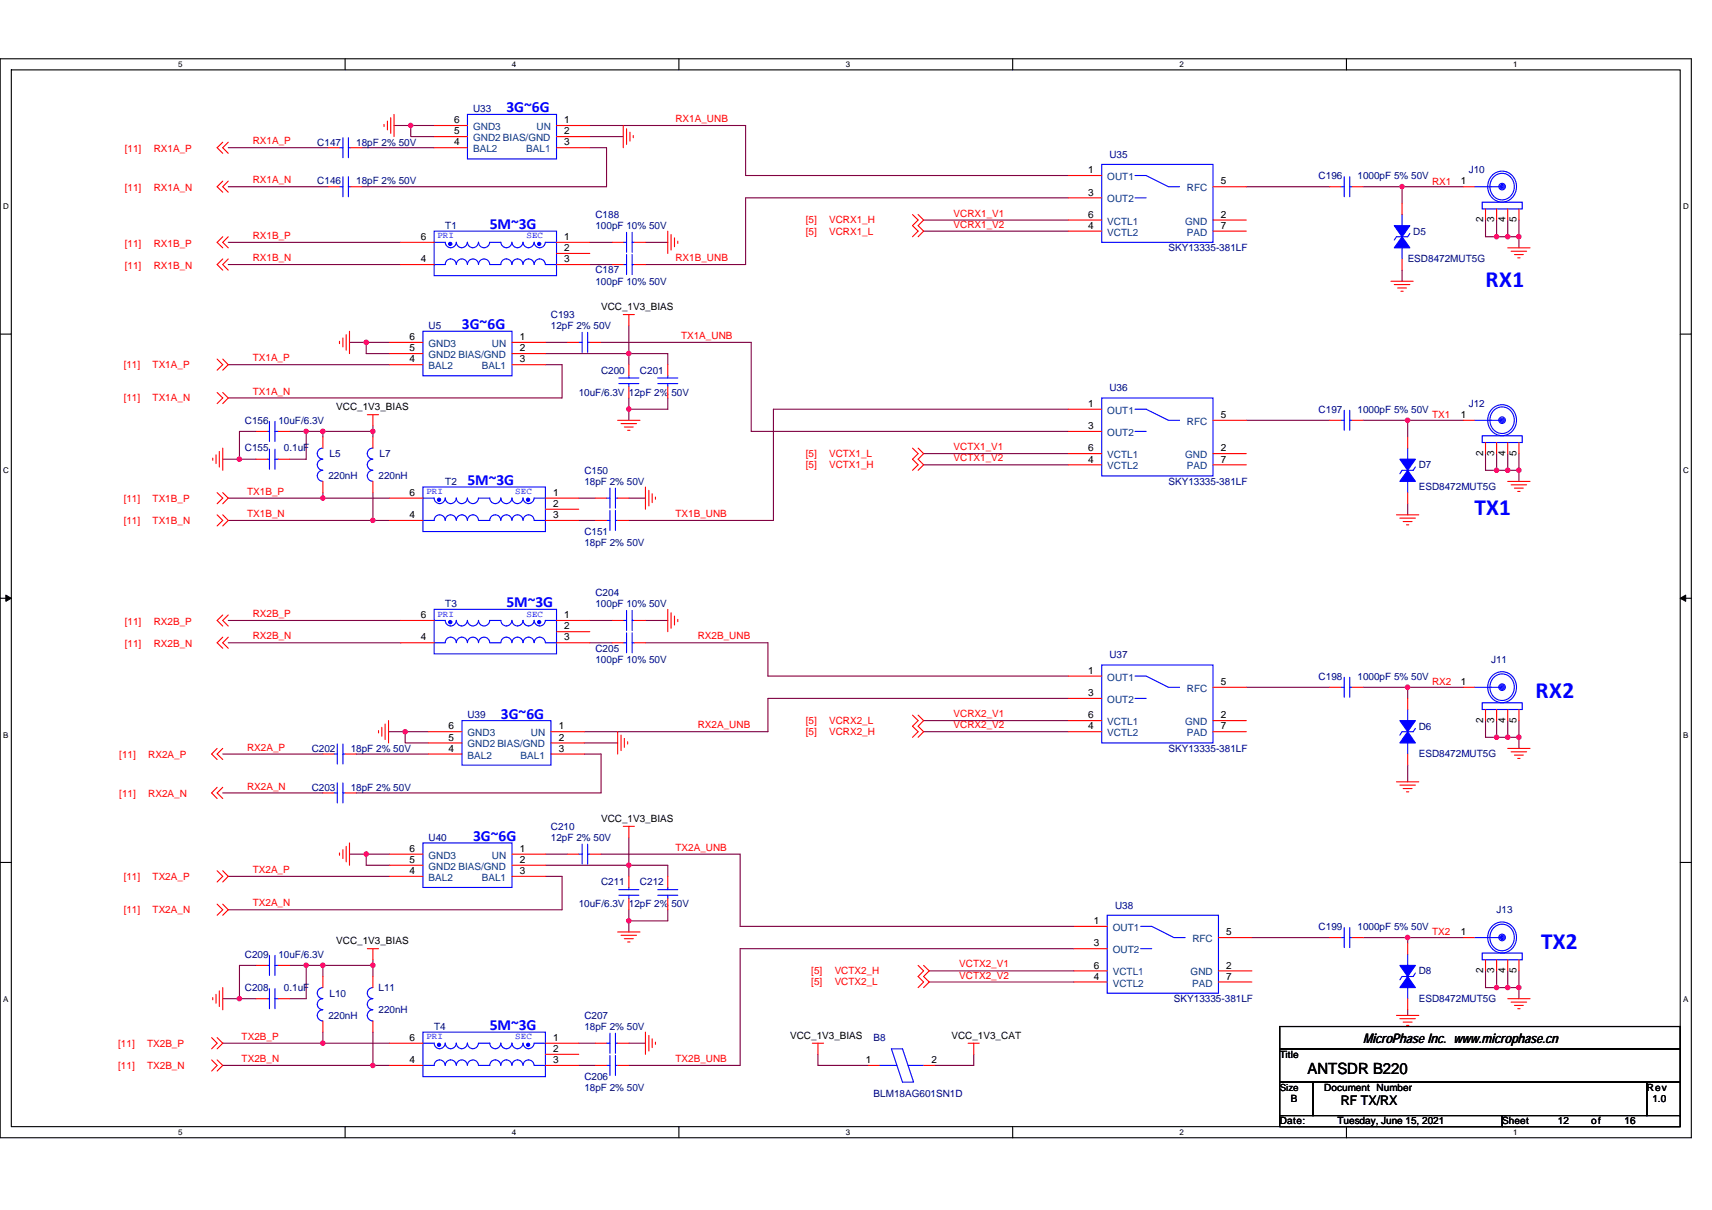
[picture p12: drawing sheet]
<svg xmlns="http://www.w3.org/2000/svg" width="297mm" height="210mm" viewBox="0 0 297 210" stroke-linecap="round" stroke-linejoin="round" font-family="sans-serif">
<path d="M0 10.2h293.5v187.2h-293.5zM2 12.1h289.5v183.4h-289.5z" fill="none" stroke="#000" stroke-width=".19"/>
<g fill="#fff">
<path d="M30.9 10.4h.8v1.6h-.8z"/>
<path d="M30.9 195.7h.8v1.6h-.8z"/>
</g>
<path d="M59.9 10.2v1.9M59.9 195.5v1.9" fill="none" stroke="#000" stroke-width=".19"/>
<g fill="#fff">
<path d="M88.8 10.4h.8v1.6h-.8z"/>
<path d="M88.8 195.7h.8v1.6h-.8z"/>
</g>
<path d="M117.8 10.2v1.9M117.8 195.5v1.9" fill="none" stroke="#000" stroke-width=".19"/>
<g fill="#fff">
<path d="M146.7 10.4h.8v1.6h-.8z"/>
<path d="M146.7 195.7h.8v1.6h-.8z"/>
</g>
<path d="M175.7 10.2v1.9M175.7 195.5v1.9" fill="none" stroke="#000" stroke-width=".19"/>
<g fill="#fff">
<path d="M204.7 10.4h.7v1.6h-.7z"/>
<path d="M204.7 195.7h.7v1.6h-.7z"/>
</g>
<path d="M233.6 10.2v1.9M233.6 195.5v1.9" fill="none" stroke="#000" stroke-width=".19"/>
<g fill="#fff">
<path d="M262.6 10.4h.7v1.6h-.7z"/>
<path d="M262.6 195.7h.7v1.6h-.7z"/>
<path d="M.5 35.1h1v1.5h-1z"/>
<path d="M292 35.1h1v1.5h-1z"/>
<path d="M.5 80.9h1v1.5h-1z"/>
<path d="M292 80.9h1v1.5h-1z"/>
</g>
<path d="M0 58h2M291.5 58h2" fill="none" stroke="#000" stroke-width=".19"/>
<g fill="#fff">
<path d="M.5 126.7h.9v1.6h-.9z"/>
<path d="M292 126.7h.9v1.6h-.9z"/>
</g>
<path d="M0 103.8h2M291.5 103.8h2" fill="none" stroke="#000" stroke-width=".19"/>
<path d="M1 103.3l1 .5-1 .6zM291.5 103.8l1-.5v1.1z" fill="#000" stroke="#000" stroke-width=".17"/>
<g fill="#fff">
<path d="M.5 172.6h.9v1.5h-.9z"/>
<path d="M292 172.6h.9v1.5h-.9z"/>
</g>
<path d="M0 149.7h2M291.5 149.7h2M222 178.1h69.5v3.9h-69.5zM222 182h69.5v5.8h-69.5zM222 187.8h5.8v5.8h-5.8zM222 193.6h38.6v1.9h-38.6zM227.8 187.8h57.9v5.8h-57.9zM260.6 193.6h30.9v1.9h-30.9zM285.7 187.8h5.8v5.8h-5.8z" fill="none" stroke="#000" stroke-width=".19"/>
<g fill="none" stroke="#800040" stroke-width=".19">
<path d="M39.6 32.4h17.4M39.6 25.6h17.4M62.8 25.6h12.5M68.4 21.8h2.9v1.9h4M71.3 21.8h4M102.3 21.8h27.1v8.7h56M102.3 25.6h2.9v6.8h-42.4M102.3 23.7h5.8M160.2 38.2h25.2M185.4 34.3h-56v11.6h-17.4M216.2 32.4h14.5M236.5 32.4h6.8"/>
<path d="M243.3 32.4h10.6M243.3 32.4v2.9M257.7 38.2v2.9h2M259.7 38.2v2.9M261.6 38.2v2.9h1.9M263.5 38.2v2.9M39.6 42.1h29.9M39.6 45.9h29.9M60.6 59.4h2.9M63.5 59.4v2h4.1M63.5 59.4h4.1M94.6 59.4h3.9"/>
<path d="M102.3 45.9h3.9M102.3 42.1h3.9M104.3 59.4h26v15.5h55.1M109.1 56.5v4.9M112 42.1h3.9M160.2 40.1h25.2M243.3 46.9v1.9M259.7 41.1h1.9M263.5 41.1v1.9M38.6 79.7h2.9M39.6 63.3h28M41.5 79.7h2.9"/>
<path d="M44.4 74.9h-2.9v4.8M50.2 74.9h2.9v4.8h-2.9M53.1 74.9h2.9M56 74.9v.9M56 74.9h8.7M64.7 73.9v1M64.7 74.9v.9M94.6 63.3h2.9v5.8h-57.9M94.6 61.4h14.5M109.1 61.4h6.8v1.9M109.1 71v1.9M109.1 69.1v1.9"/>
<path d="M109.1 61.4v1.9M115.9 69.1v1.9h-6.8M160.2 78.7h25.2M185.4 71h-51.2v19.3h-25.1M216.2 72.9h14.5M236.5 72.9h7.7M244.2 72.9v2.9M244.2 72.9h9.7M257.7 78.7v2.9h2M259.7 78.7v2.9h1.9M261.6 78.7v2.9M263.5 78.7v2.9"/>
<path d="M39.6 90.3h25.1M39.6 86.4h16.4M56 86.4h11.6M56 85.5v.9M64.7 90.3h2.9M64.7 85.5v4.8M100.4 86.4h2.9M100.4 90.3h2.9M109.1 86.4h2.9M160.2 80.7h25.2M244.2 87.4v1.9M261.6 81.6h1.9"/>
<path d="M263.5 81.6v1.9M39.6 107.7h29.9M39.6 111.5h29.9M102.3 107.7h3.9M102.3 111.5h3.9M112 111.5h21.2v5.8h52.2M112 107.7h3.9M216.2 119.3h14.5M236.5 119.3h7.7M244.2 119.3h9.7M244.2 119.3v1.9M38.6 130.9h17.4"/>
<path d="M38.6 137.6h17.4M61.8 130.9h12.6M67.4 127h2.9v1.9h4.1M70.3 127h4.1M101.4 130.9h2.9v6.7h-42.5M101.4 128.9h5.8M160.2 127h25.2M160.2 125.1h25.2M185.4 121.2h-52.2v5.8h-31.8M244.2 132.8v2.9M257.7 125.1v2.9h2M259.7 125.1v2.9h1.9"/>
<path d="M261.6 128h1.9M261.6 125.1v2.9M263.5 128v1.9M263.5 125.1v2.9M39.6 152.1h28M60.6 148.2h2.9M63.5 148.2v2h4.1M63.5 148.2h4.1M94.6 148.2h3.9M94.6 152.1h2.9v5.8h-57.9M94.6 150.2h14.5M104.3 148.2h24.1v12.6h57.9"/>
<path d="M109.1 150.2h6.8v1.9M109.1 159.8v1.9M109.1 157.9v1.9M109.1 150.2v1.9M109.1 145.3v4.9M115.9 157.9v1.9h-6.8M38.6 173.3h5.8M44.4 167.5h-2.9v5.8M50.2 167.5h2.9M53.1 167.5v5.8h-2.9M53.1 167.5h2.9M56 167.5h8.7"/>
<path d="M56 167.5v2M56 179.1v1.9M64.7 179.1v5.8M64.7 166.6v.9M64.7 167.5v2M161.2 170.4h25.1M161.2 168.5h25.1M186.3 164.6h-57.9v20.3h-19.3M217.2 162.7h13.5M236.5 162.7h7.7M244.2 162.7v1M244.2 175.2v1"/>
<path d="M244.2 162.7h9.7M257.7 168.5v2.9h2M259.7 168.5v2.9h1.9M261.6 168.5v2.9h1.9M263.5 171.4v1.9M263.5 168.5v2.9M38.6 181h17.4M38.6 184.9h26.1M56 181h11.6M64.7 184.9h2.9M100.4 181h2.9M100.4 184.9h2.9"/>
<path d="M109.1 181h2.9M141.9 183v1.9h8.7M168.9 183v1.9h-6.7"/>
</g>
<g fill="#f0f" stroke="#f0f" stroke-width=".19">
<circle cx="261.6" cy="41.1" r=".38"/>
<circle cx="259.7" cy="41.1" r=".38"/>
<circle cx="263.5" cy="41.1" r=".38"/>
<circle cx="261.6" cy="171.4" r=".38"/>
<circle cx="263.5" cy="171.4" r=".38"/>
<circle cx="261.6" cy="81.6" r=".38"/>
<circle cx="263.5" cy="81.6" r=".38"/>
<circle cx="243.2" cy="32.4" r=".38"/>
<circle cx="261.6" cy="127.9" r=".38"/>
<circle cx="263.5" cy="127.9" r=".38"/>
<circle cx="244.2" cy="119.3" r=".38"/>
<circle cx="259.7" cy="127.9" r=".38"/>
<circle cx="259.7" cy="81.6" r=".38"/>
<circle cx="259.7" cy="171.4" r=".38"/>
<circle cx="244.2" cy="162.7" r=".38"/>
<circle cx="71.2" cy="21.8" r=".38"/>
<circle cx="63.5" cy="59.4" r=".38"/>
<circle cx="109.1" cy="61.3" r=".38"/>
<circle cx="109.1" cy="71" r=".38"/>
<circle cx="64.7" cy="90.3" r=".38"/>
<circle cx="53.1" cy="74.9" r=".38"/>
<circle cx="41.5" cy="79.7" r=".38"/>
<circle cx="56" cy="181" r=".38"/>
<circle cx="56" cy="167.5" r=".38"/>
<circle cx="64.7" cy="184.9" r=".38"/>
<circle cx="53.1" cy="167.5" r=".38"/>
<circle cx="41.5" cy="173.3" r=".38"/>
<circle cx="63.5" cy="148.2" r=".38"/>
<circle cx="109.1" cy="159.8" r=".38"/>
<circle cx="109.1" cy="150.1" r=".38"/>
<circle cx="64.7" cy="167.5" r=".38"/>
<circle cx="56" cy="74.9" r=".38"/>
<circle cx="64.7" cy="74.9" r=".38"/>
<circle cx="56" cy="86.4" r=".38"/>
<circle cx="70.3" cy="127" r=".38"/>
<circle cx="244.2" cy="72.9" r=".38"/>
</g>
<g fill="none" stroke="#f00" stroke-width=".19">
<path d="M68.4 19.9v3.8M38.6 24.7l-.9 .9 .9 1M38.6 31.4l-.9 1 .9 1M39.6 24.7l-1 .9 1 1M39.6 31.4l-1 1 1 1M57 32.4h1.9M57 25.6h1.9M60.9 32.4h1.9M60.9 25.6h1.9M66.6 21.6v.4M67.2 21v1.5M67.8 20.4v2.7"/>
<path d="M75.3 25.6h5.8M75.3 23.7h5.8M75.3 21.8h5.8M96.6 21.8h5.7M96.6 23.7h5.7M96.6 25.6h5.7M108.1 21.8v3.8M108.7 22.4v2.7M109.3 22.9v1.6M109.9 23.5v.4M158.3 37.2l1 1-1 1 1 .9-1 1M159.3 37.2l.9 1-.9 1 .9 .9-.9 1"/>
<path d="M185.4 30.5h5.8M185.4 34.3h5.8M185.4 38.2h5.8M210.5 38.2h5.7M210.5 32.4h5.7M230.7 32.4h1.9M234.6 32.4h1.9M243.3 35.3v1.9M253.9 32.4h1.9M257.7 36.3v1.9M259.7 36.3v1.9M261.6 36.3v1.9"/>
<path d="M263.5 36.3v1.9M38.6 41.1l-.9 1 .9 .9M38.6 44.9l-.9 1 .9 1M39.6 41.1l-1 1 1 .9M39.6 44.9l-1 1 1 1M58.9 59.2v.4M59.5 58.7v1.5M60.1 58.1v2.7M60.6 57.5v3.9M67.6 59.4h5.8M69.5 45.9h5.8M69.5 42.1h5.8"/>
<path d="M88.8 59.4h5.8M96.6 42.1h5.7M96.6 44h5.7M96.6 45.9h5.7M98.5 59.4h1.9M102.3 59.4h2M106.2 45.9h1.9M106.2 42.1h1.9M108.1 54.6h2M109.1 54.6v1.9M110.1 45.9h1.9M110.1 42.1h1.9"/>
<path d="M115.9 40.1v3.9M116.4 40.7v2.7M117 41.3v1.5M117.6 41.8v.4M185.4 40.1h5.8M210.5 40.1h5.7M241.3 48.8h3.9M241.9 49.4h2.7M242.5 50h1.5M243.1 50.5h.4M243.3 44.9v2M261.6 43h3.9"/>
<path d="M262.2 43.6h2.7M262.8 44.2h1.5M263.3 44.7h.4M36.9 79.5v.4M37.5 78.9v1.6M37.7 68.1l.9 1-.9 .9M37.7 62.3l.9 1-.9 .9M38.1 78.3v2.7M38.6 68.1l1 1-1 .9M38.6 77.8v3.8M38.6 62.3l1 1-1 .9M44.4 79.7h2"/>
<path d="M44.4 74.9h2M48.3 79.7h1.9M48.3 74.9h1.9M56 75.8v2M63.7 72h2M64.7 72v1.9M64.7 75.8v2M67.6 63.3h5.8M67.6 61.4h5.8M88.8 61.4h5.8M88.8 63.3h5.8M107.2 72.9h3.8"/>
<path d="M107.8 73.5h2.6M108.3 74.1h1.6M108.9 74.7h.4M109.1 63.3v1.9M109.1 67.1v2M115.9 63.3v1.9M115.9 67.1v2M158.3 77.8l1 .9-1 1 1 1-1 .9M159.3 77.8l.9 .9-.9 1 .9 1-.9 .9M185.4 71h5.8M185.4 74.9h5.8M185.4 78.7h5.8"/>
<path d="M210.5 78.7h5.7M210.5 72.9h5.7M230.7 72.9h1.9M234.6 72.9h1.9M244.2 75.8v2M253.9 72.9h1.9M257.7 76.8v1.9M259.7 76.8v1.9M261.6 76.8v1.9M263.5 76.8v1.9M37.7 85.5l.9 .9-.9 1M37.7 89.3l.9 1-.9 1"/>
<path d="M38.6 85.5l1 .9-1 1M38.6 89.3l1 1-1 1M56 83.5v2M64.7 83.5v2M67.6 90.3h5.8M67.6 86.4h5.8M94.6 86.4h5.8M94.6 88.4h5.8M94.6 90.3h5.8M103.3 86.4h1.9M103.3 90.3h1.9M107.2 86.4h1.9"/>
<path d="M107.2 90.3h1.9M112 84.5v3.9M112.6 85.1v2.7M113.2 85.7v1.5M113.7 86.3v.3M185.4 80.7h5.8M210.5 80.7h5.7M242.3 89.3h3.9M242.9 89.9h2.7M243.5 90.5h1.5M244 91.1h.4M244.2 85.5v1.9"/>
<path d="M261.6 83.5h3.9M262.2 84.1h2.7M262.8 84.7h1.5M263.3 85.3h.4M38.6 106.7l-.9 1 .9 .9M38.6 110.6l-.9 .9 .9 1M39.6 106.7l-1 1 1 .9M39.6 110.6l-1 .9 1 1M69.5 111.5h5.8M69.5 107.7h5.8M96.6 107.7h5.7M96.6 109.6h5.7"/>
<path d="M96.6 111.5h5.7M106.2 111.5h1.9M106.2 107.7h1.9M110.1 111.5h1.9M110.1 107.7h1.9M115.9 105.7v3.9M116.4 106.3v2.7M117 106.9v1.6M117.6 107.5v.4M185.4 117.3h5.8M210.5 119.3h5.7M230.7 119.3h1.9"/>
<path d="M234.6 119.3h1.9M253.9 119.3h1.9M37.7 129.9l-1 1 1 .9M37.7 136.6l-1 1 1 1M38.6 129.9l-.9 1 .9 .9M38.6 136.6l-.9 1 .9 1M56 130.9h2M56 137.6h2M59.9 130.9h1.9M59.9 137.6h1.9M65.7 126.8v.4M66.2 126.2v1.6"/>
<path d="M66.8 125.6v2.7M67.4 125.1v3.8M74.4 130.9h5.8M74.4 128.9h5.8M74.4 127h5.8M95.6 127h5.8M95.6 128.9h5.8M95.6 130.9h5.8M107.2 127v3.9M107.8 127.6v2.7M108.3 128.1v1.6M108.9 128.7v.4"/>
<path d="M158.3 124.1l1 1-1 .9 1 1-1 1M159.3 124.1l.9 1-.9 .9 .9 1-.9 1M185.4 121.2h5.8M185.4 125.1h5.8M185.4 127h5.8M210.5 125.1h5.7M210.5 127h5.7M242.3 135.7h3.9M242.9 136.2h2.7M243.5 136.8h1.5M244 137.4h.4M244.2 130.9v1.9"/>
<path d="M244.2 121.2v1.9M257.7 123.1v2M259.7 123.1v2M261.6 129.9h3.9M261.6 123.1v2M262.2 130.5h2.7M262.8 131h1.5M263.3 131.6h.4M263.5 123.1v2M37.7 156.9l.9 1-.9 .9M37.7 151.1l.9 1-.9 1M38.6 156.9l1 1-1 .9"/>
<path d="M38.6 151.1l1 1-1 1M58.9 148v.4M59.5 147.4v1.6M60.1 146.9v2.7M60.6 146.3v3.9M67.6 152.1h5.8M67.6 150.2h5.8M67.6 148.2h5.8M88.8 148.2h5.8M88.8 150.2h5.8M88.8 152.1h5.8M98.5 148.2h1.9"/>
<path d="M102.3 148.2h2M108.1 143.4h2M109.1 152.1v1.9M109.1 155.9v2M109.1 143.4v1.9M115.9 152.1v1.9M115.9 155.9v2M36.9 173.1v.4M37.5 172.6v1.5M38.1 172v2.7M38.6 171.4v3.8M44.4 173.3h2"/>
<path d="M44.4 167.5h2M48.3 173.3h1.9M48.3 167.5h1.9M56 177.2v1.9M56 169.5v1.9M63.7 164.6h2M64.7 164.6v2M64.7 177.2v1.9M64.7 169.5v1.9M107.2 161.7h3.8M107.8 162.3h2.6M108.3 162.9h1.6"/>
<path d="M108.9 163.5h.4M112 179.1v3.9M112.6 179.7v2.7M159.3 167.5l.9 1-.9 1 .9 .9-.9 1M160.2 167.5l1 1-1 1 1 .9-1 1M186.3 160.8h5.8M186.3 164.6h5.8M186.3 168.5h5.8M186.3 170.4h5.8M211.4 168.5h5.8M211.4 162.7h5.8M211.4 170.4h5.8"/>
<path d="M230.7 162.7h1.9M234.6 162.7h1.9M242.3 176.2h3.9M242.9 176.8h2.7M243.5 177.4h1.5M244 177.9h.4M244.2 173.3v1.9M244.2 163.7v1.9M253.9 162.7h1.9M257.7 166.6v1.9M259.7 166.6v1.9M261.6 173.3h3.9"/>
<path d="M261.6 166.6v1.9M262.2 173.9h2.7M262.8 174.5h1.5M263.3 175h.4M263.5 166.6v1.9M36.7 180.1l1 .9-1 1M36.7 183.9l1 1-1 1M37.7 180.1l.9 .9-.9 1M37.7 183.9l.9 1-.9 1M67.6 184.9h5.8M67.6 181h5.8M94.6 181h5.8"/>
<path d="M94.6 183h5.8M94.6 184.9h5.8M103.3 181h1.9M103.3 184.9h1.9M107.2 181h1.9M107.2 184.9h1.9M113.2 180.3v1.5M113.7 180.8v.4M140.9 181h2M141.9 181v2M150.6 184.9h1.9M160.2 184.9h2"/>
<path d="M168 181h1.9M168.9 181v2"/>
</g>
<g fill="none" stroke="#00f" stroke-width=".19">
<path d="M81.1 19.9h15.5v7.7h-15.5zM58.9 32.4h.6M58.9 25.6h.6M59.5 30.7v3.4M59.5 23.9v3.5M60.4 32.4h.5M60.4 25.6h.5M60.4 30.7v3.4M60.4 23.9v3.5M191.2 28.5h19.3v13.6h-19.3zM196.9 30.5h2M196.9 34.3h2"/>
<path d="M198.9 30.5l3.8 1.9h2M232.6 32.4h.6M233.2 30.7v3.4M234.2 30.7v3.4M234.2 32.4h.4M243.3 37.2v2M255.8 32.4h4.8M257.2 35.1h6.9v1.2h-6.9zM259.1 30.3a2.57 2.57 0 0 1 3.2 .1 2.57 2.57 0 0 1 .6 3.2 2.48 2.48 0 0 1-2.9 1.4 2.48 2.48 0 0 1-1.9-2.6 2.75 2.75 0 0 1 1-2.1zM259.1 30.7a2.15 2.15 0 0 1 2.7-.2 2.15 2.15 0 0 1 .9 2.5 2.1 2.1 0 0 1-2.4 1.7 2.1 2.1 0 0 1-1.8-2.3l.1-.6zM260.5 32.3h.3v.2h-.3zM73.4 57.5h15.4v7.7h-15.4z"/>
<path d="M75.3 42.1h2M75.3 40.1h21.3v7.7h-21.3zM81.1 42a.96 .96 0 0 1-1 1 .96 .96 0 0 1-.9-1 .95 .95 0 0 1-1 1 .95 .95 0 0 1-.9-1M81.1 45.9a.96 .96 0 0 0-1-1 .96 .96 0 0 0-.9 1 .95 .95 0 0 0-1-1 .95 .95 0 0 0-.9 1h-2M81.1 42a.96 .96 0 0 0 1 1 .96 .96 0 0 0 .9-1 .96 .96 0 0 0 1 1 .96 .96 0 0 0 1-1M81.1 45.9a.96 .96 0 0 1 1-1 .96 .96 0 0 1 .9 1 .97 .97 0 0 1 1-1 .97 .97 0 0 1 1 1h1.9a.95 .95 0 0 1 1-1 .95 .95 0 0 1 .9 1M85 42.1h1.9M88.8 42a.95 .95 0 0 1-.9 1 .95 .95 0 0 1-1-1M88.8 45.9a.96 .96 0 0 1 1-1 .96 .96 0 0 1 1 1 .95 .95 0 0 1 .9-1 .95 .95 0 0 1 1 1M92.7 42a.96 .96 0 0 1-1 1 .96 .96 0 0 1-1-1 .95 .95 0 0 1-.9 1 .95 .95 0 0 1-1-1M92.7 45.9a.96 .96 0 0 1 .9-1 .96 .96 0 0 1 1 1M92.7 42a.96 .96 0 0 0 .9 1 .96 .96 0 0 0 1-1"/>
<path d="M94.6 45.9h2M94.6 42.1h2M100.4 59.4h.6M101 57.7v3.5M102 59.4h.3M102 57.7v3.5M108.1 45.9h.6M108.1 42.1h.6M108.7 44.2v3.4M108.7 40.3v3.5M109.7 45.9h.4M109.7 42.1h.4"/>
<path d="M109.7 44.2v3.4M109.7 40.3v3.5M243.3 43v1.9M244.6 40.5l-.4 .6h-1.9l-.4 .6M46.4 79.7h.4M46.4 74.9h.4M46.8 78v3.4M46.8 73.1v3.5M47.7 78v3.4M47.7 73.1v3.5M47.7 79.7h.6M47.7 74.9h.6"/>
<path d="M56 77.8a.96 .96 0 0 0-.9 .9 .96 .96 0 0 0 .9 1 .95 .95 0 0 0-.9 .9 .95 .95 0 0 0 .9 1M64.7 77.8a.96 .96 0 0 0-1 .9 .96 .96 0 0 0 1 1 .95 .95 0 0 0-1 .9 .95 .95 0 0 0 1 1M107.4 66.6h3.4M107.4 65.6h3.4M109.1 65.2v.4M109.1 66.6v.5M114.1 66.6h3.5M114.1 65.6h3.5M115.9 65.2v.4M115.9 66.6v.5M191.2 69.1h19.3v13.5h-19.3zM196.9 71h2"/>
<path d="M196.9 74.9h2M198.9 71l3.8 1.9h2M232.6 72.9h.6M233.2 71.2v3.5M234.2 71.2v3.5M234.2 72.9h.4M244.2 77.8v1.9M255.8 72.9h4.8M257.2 75.6h6.9v1.2h-6.9zM259.1 70.8a2.57 2.57 0 0 1 3.2 .1 2.57 2.57 0 0 1 .6 3.2 2.48 2.48 0 0 1-2.9 1.4 2.48 2.48 0 0 1-1.9-2.6 2.75 2.75 0 0 1 1-2.1zM259.1 71.3a2.15 2.15 0 0 1 2.7-.3 2.15 2.15 0 0 1 .9 2.5 2.1 2.1 0 0 1-2.4 1.7 2.1 2.1 0 0 1-1.8-2.3l.1-.6zM260.5 72.8h.3v.3h-.3z"/>
<path d="M56 81.6a.95 .95 0 0 0-.9 1 .95 .95 0 0 0 .9 .9M64.7 81.6a.95 .95 0 0 0-1 1 .95 .95 0 0 0 1 .9M73.4 84.5h21.2v7.7h-21.2zM73.4 86.4h1.9M81.1 90.3a.96 .96 0 0 0-1-1 .96 .96 0 0 0-.9 1 .96 .96 0 0 0-1-1 .96 .96 0 0 0-1 1 .95 .95 0 0 0-.9-1 .95 .95 0 0 0-1 1h-1.9M81.1 86.4a.96 .96 0 0 1-1 1 .96 .96 0 0 1-.9-1 .96 .96 0 0 1-1 1 .96 .96 0 0 1-1-1 .95 .95 0 0 1-.9 1 .95 .95 0 0 1-1-1M83 86.4a.95 .95 0 0 1-.9 1 .95 .95 0 0 1-1-1M83 86.4h2M86.9 90.3a.95 .95 0 0 0-1-1 .95 .95 0 0 0-.9 1h-2a.96 .96 0 0 0-.9-1 .96 .96 0 0 0-1 1M86.9 86.4a.95 .95 0 0 1-1 1 .95 .95 0 0 1-.9-1M88.8 90.3a.95 .95 0 0 0-.9-1 .95 .95 0 0 0-1 1M88.8 86.4a.95 .95 0 0 1-.9 1 .95 .95 0 0 1-1-1"/>
<path d="M92.7 86.4a.95 .95 0 0 1-1 1 .95 .95 0 0 1-.9-1 .96 .96 0 0 1-1 1 .96 .96 0 0 1-1-1M92.7 90.3a.96 .96 0 0 0-1-1 .96 .96 0 0 0-1 1 .95 .95 0 0 0-.9-1 .95 .95 0 0 0-1 1M92.7 90.3h1.9M92.7 86.4h1.9M105.2 86.4h.6M105.2 90.3h.6M105.8 84.7v3.5M105.8 88.6v3.5M106.8 86.4h.4M106.8 90.3h.4M106.8 84.7v3.5M106.8 88.6v3.5"/>
<path d="M244.2 83.5v2M245.6 81l-.4 .6h-1.9l-.4 .6M75.3 111.5h2M75.3 105.7h21.3v7.8h-21.3zM77.3 111.5a.95 .95 0 0 1 .9-.9 .95 .95 0 0 1 1 .9 .96 .96 0 0 1 .9-.9 .96 .96 0 0 1 1 .9M81.1 107.7a.96 .96 0 0 1-1 .9 .96 .96 0 0 1-.9-.9 .95 .95 0 0 1-1 .9 .95 .95 0 0 1-.9-.9h-2M81.1 107.7a.96 .96 0 0 0 1 .9 .96 .96 0 0 0 .9-.9 .96 .96 0 0 0 1 .9 .96 .96 0 0 0 1-.9h1.9a.95 .95 0 0 0 1 .9 .95 .95 0 0 0 .9-.9M81.1 111.5a.95 .95 0 0 1 1-.9 .95 .95 0 0 1 .9 .9 .97 .97 0 0 1 1-.9 .97 .97 0 0 1 1 .9M85 111.5h1.9M86.9 111.5a.95 .95 0 0 1 1-.9 .95 .95 0 0 1 .9 .9M88.8 107.7a.95 .95 0 0 0 1 .9 .95 .95 0 0 0 .9-.9 .96 .96 0 0 0 1 .9 .96 .96 0 0 0 1-.9M88.8 111.5a.96 .96 0 0 1 1-.9 .96 .96 0 0 1 1 .9 .95 .95 0 0 1 .9-.9 .95 .95 0 0 1 1 .9"/>
<path d="M92.7 111.5a.96 .96 0 0 1 .9-.9 .96 .96 0 0 1 1 .9M92.7 107.7a.96 .96 0 0 0 .9 .9 .96 .96 0 0 0 1-.9M94.6 111.5h2M94.6 107.7h2M108.1 111.5h.6M108.1 107.7h.6M108.7 109.8v3.5M108.7 105.9v3.5M109.7 111.5h.4M109.7 107.7h.4M109.7 109.8v3.5M109.7 105.9v3.5"/>
<path d="M191.2 115.4h19.3v13.5h-19.3zM196.9 117.3h2M198.9 117.3l3.8 2h2M232.6 119.3h.6M233.2 117.5v3.5M234.2 117.5v3.5M234.2 119.3h.4M255.8 119.3h4.8M259.1 117.1a2.57 2.57 0 0 1 3.2 .1 2.57 2.57 0 0 1 .6 3.2 2.48 2.48 0 0 1-2.9 1.5 2.48 2.48 0 0 1-1.9-2.6 2.75 2.75 0 0 1 1-2.2zM259.1 117.6a2.15 2.15 0 0 1 2.7-.3 2.15 2.15 0 0 1 .9 2.6 2.1 2.1 0 0 1-2.4 1.6 2.1 2.1 0 0 1-1.8-2.2l.1-.7zM260.5 119.1h.3v.3h-.3zM58 130.9h.5"/>
<path d="M58 137.6h.5M58.5 129.1v3.5M58.5 135.9v3.4M59.5 129.1v3.5M59.5 135.9v3.4M59.5 130.9h.4M59.5 137.6h.4M80.2 125.1h15.4v7.7h-15.4zM196.9 121.2h2M244.2 128.9v2M244.2 123.1v2M245.6 126.4l-.4 .6h-1.9l-.4 .6"/>
<path d="M257.2 122h6.9v1.1h-6.9zM73.4 146.3h15.4v7.7h-15.4zM100.4 148.2h.6M101 146.5v3.5M102 148.2h.3M102 146.5v3.5M107.4 155.4h3.4M107.4 154.4h3.4M109.1 154v.4M109.1 155.4v.5M114.1 155.4h3.5M114.1 154.4h3.5"/>
<path d="M115.9 154v.4M115.9 155.4v.5M192.1 158.8h19.3v13.6h-19.3zM46.4 173.3h.4M46.4 167.5h.4M46.8 171.6v3.4M46.8 165.8v3.5M47.7 171.6v3.4M47.7 165.8v3.5M47.7 173.3h.6M47.7 167.5h.6M56 173.3a.96 .96 0 0 0-.9 1 .96 .96 0 0 0 .9 .9 .96 .96 0 0 0-.9 1 .96 .96 0 0 0 .9 1"/>
<path d="M56 171.4a.95 .95 0 0 0-.9 .9 .95 .95 0 0 0 .9 1M64.7 173.3a.96 .96 0 0 0-1 1 .96 .96 0 0 0 1 .9 .96 .96 0 0 0-1 1 .96 .96 0 0 0 1 1M64.7 171.4a.95 .95 0 0 0-1 .9 .95 .95 0 0 0 1 1M73.4 179.1h21.2v7.7h-21.2zM105.8 179.3v3.5M106.8 179.3v3.5M197.9 160.8h1.9l3.9 1.9h1.9M197.9 164.6h1.9M232.6 162.7h.6M233.2 161v3.4M234.2 161v3.4M234.2 162.7h.4"/>
<path d="M244.2 171.4v1.9M244.2 165.6v1.9M245.6 168.9l-.4 .6h-1.9l-.4 .5M255.8 162.7h4.8M257.2 165.4h6.9v1.2h-6.9zM259.1 160.6a2.57 2.57 0 0 1 3.2 .1 2.57 2.57 0 0 1 .6 3.2 2.48 2.48 0 0 1-2.9 1.4 2.48 2.48 0 0 1-1.9-2.6 2.75 2.75 0 0 1 1-2.1zM259.1 161a2.15 2.15 0 0 1 2.7-.2 2.15 2.15 0 0 1 .9 2.5 2.1 2.1 0 0 1-2.4 1.7 2.1 2.1 0 0 1-1.8-2.3l.1-.6zM260.5 162.6h.3v.2h-.3zM73.4 181h1.9M73.4 184.9h1.9M75.3 181a.95 .95 0 0 0 1 1 .95 .95 0 0 0 .9-1 .96 .96 0 0 0 1 1 .96 .96 0 0 0 1-1 .96 .96 0 0 0 .9 1 .96 .96 0 0 0 1-1M81.1 184.9a.96 .96 0 0 0-1-1 .96 .96 0 0 0-.9 1 .96 .96 0 0 0-1-1 .96 .96 0 0 0-1 1 .95 .95 0 0 0-.9-1 .95 .95 0 0 0-1 1"/>
<path d="M81.1 181a.95 .95 0 0 0 1 1 .95 .95 0 0 0 .9-1M83 184.9a.95 .95 0 0 0-.9-1 .95 .95 0 0 0-1 1M83 181h2M83 184.9h2M85 181a.95 .95 0 0 0 .9 1 .95 .95 0 0 0 1-1M86.9 184.9a.95 .95 0 0 0-1-1 .95 .95 0 0 0-.9 1M86.9 181a.95 .95 0 0 0 1 1 .95 .95 0 0 0 .9-1M88.8 184.9a.95 .95 0 0 0-.9-1 .95 .95 0 0 0-1 1M88.8 184.9a.95 .95 0 0 1 1-1 .95 .95 0 0 1 .9 1 .96 .96 0 0 1 1-1 .96 .96 0 0 1 1 1M88.8 181a.96 .96 0 0 0 1 1 .96 .96 0 0 0 1-1 .95 .95 0 0 0 .9 1 .95 .95 0 0 0 1-1M92.7 184.9h1.9M92.7 181h1.9"/>
<path d="M105.2 181h.6M105.2 184.9h.6M105.8 183.2v3.4M106.8 181h.4M106.8 184.9h.4M106.8 183.2v3.4M152.5 184.9h3.1M154.7 182h1.9l1.9 5.8h-1.9zM157.6 184.9h2.6"/>
<circle cx="260.6" cy="32.4" r=".57"/>
<circle cx="260.6" cy="32.4" r=".38"/>
<circle cx="260.6" cy="72.9" r=".57"/>
<circle cx="260.6" cy="72.9" r=".38"/>
<circle cx="260.6" cy="119.3" r=".57"/>
<circle cx="260.6" cy="119.3" r=".38"/>
<circle cx="260.6" cy="162.7" r=".57"/>
<circle cx="260.6" cy="162.7" r=".38"/>
</g>
<g fill="#00f" stroke="#00f" stroke-width=".19">
<path d="M244.2 169.5l1.4 1.9h-2.7z" fill-rule="evenodd"/>
<path d="M242.9 167.5h2.7l-1.4 2z" fill-rule="evenodd"/>
<path d="M244.2 127l1.4 1.9h-2.7z" fill-rule="evenodd"/>
<path d="M242.9 125.1h2.7l-1.4 1.9z" fill-rule="evenodd"/>
<path d="M244.2 81.6l1.4 1.9h-2.7z" fill-rule="evenodd"/>
<path d="M242.9 79.7h2.7l-1.4 1.9z" fill-rule="evenodd"/>
<path d="M243.3 41.1l1.3 1.9h-2.7z" fill-rule="evenodd"/>
<path d="M241.9 39.2h2.7l-1.3 1.9z" fill-rule="evenodd"/>
<circle cx="91.6" cy="86.7" r=".28"/>
<circle cx="76.2" cy="86.7" r=".28"/>
<circle cx="91.6" cy="181.3" r=".28"/>
<circle cx="76.2" cy="181.3" r=".28"/>
<circle cx="93.5" cy="108" r=".28"/>
<circle cx="78.1" cy="108" r=".29"/>
<circle cx="93.6" cy="42.3" r=".28"/>
<circle cx="78.1" cy="42.3" r=".28"/>
</g>
<g font-size="4" fill="#00f">
<text x="257.7" y="49.8">RX1</text>
<text x="255.8" y="89.3">TX1</text>
<text x="266.4" y="121.2">RX2</text>
<text x="267.4" y="164.6">TX2</text>
</g>
<g font-size="2.7" fill="#00f">
<text x="87.9" y="19.5">3G~6G</text>
<text x="85" y="39.8">5M~3G</text>
<text x="80.2" y="57.1">3G~6G</text>
<text x="81.1" y="84.2">5M~3G</text>
<text x="87.9" y="105.4">5M~3G</text>
<text x="86.9" y="124.7">3G~6G</text>
<text x="82.1" y="146">3G~6G</text>
<text x="85" y="178.8">5M~3G</text>
</g>
<text font-size="2.7" x="226.9" y="186.3">ANTSDR B220</text>
<g font-size="2.3">
<text x="236.5" y="181.1">MicroPhase Inc. www.microphase.cn</text>
<text x="232.6" y="191.8">RF TX/RX</text>
</g>
<g font-size="1.7">
<text x="78.8" y="23.3">5</text>
<text x="78.8" y="21.4">6</text>
<text x="97.9" y="23.3">2</text>
<text x="97.9" y="21.4">1</text>
<text x="78.8" y="25.2">4</text>
<text x="97.9" y="25.2">3</text>
<text x="188.8" y="30.1">1</text>
<text x="188.8" y="33.9">3</text>
<text x="211.8" y="32">5</text>
<text x="253.5" y="32">1</text>
<text x="73" y="41.7">6</text>
<text x="97.9" y="41.7">1</text>
<text x="188.8" y="37.8">6</text>
<text x="188.8" y="39.7">4</text>
<text x="211.8" y="37.8">2</text>
<text x="211.8" y="39.7">7</text>
<text x="257.3" y="38.6" transform="rotate(-90 257.3 38.6)">2</text>
<text x="259.3" y="38.6" transform="rotate(-90 259.3 38.6)">3</text>
<text x="261.2" y="38.6" transform="rotate(-90 261.2 38.6)">4</text>
<text x="263.1" y="38.6" transform="rotate(-90 263.1 38.6)">5</text>
<text x="73" y="45.5">4</text>
<text x="97.9" y="43.6">2</text>
<text x="97.9" y="45.5">3</text>
<text x="104.3" y="53.8">VCC_1V3_BIAS</text>
<text x="71.1" y="59">6</text>
<text x="90.2" y="59">1</text>
<text x="71.1" y="62.9">4</text>
<text x="71.1" y="61">5</text>
<text x="90.2" y="62.9">3</text>
<text x="90.2" y="61">2</text>
<text x="58.3" y="71.2">VCC_1V3_BIAS</text>
<text x="188.8" y="70.6">1</text>
<text x="188.8" y="74.5">3</text>
<text x="211.8" y="72.5">5</text>
<text x="253.5" y="72.5">1</text>
<text x="188.8" y="78.3">6</text>
<text x="188.8" y="80.3">4</text>
<text x="211.8" y="78.3">2</text>
<text x="211.8" y="80.3">7</text>
<text x="257.3" y="79.1" transform="rotate(-90 257.3 79.1)">2</text>
<text x="259.3" y="79.1" transform="rotate(-90 259.3 79.1)">3</text>
<text x="261.2" y="79.1" transform="rotate(-90 261.2 79.1)">4</text>
<text x="263.1" y="79.1" transform="rotate(-90 263.1 79.1)">5</text>
<text x="71.1" y="89.9">4</text>
<text x="71.1" y="86">6</text>
<text x="96" y="86">1</text>
<text x="96" y="88">2</text>
<text x="96" y="89.9">3</text>
<text x="73" y="107.3">6</text>
<text x="97.9" y="107.3">1</text>
<text x="73" y="111.1">4</text>
<text x="97.9" y="109.2">2</text>
<text x="97.9" y="111.1">3</text>
<text x="188.8" y="116.9">1</text>
<text x="211.8" y="118.9">5</text>
<text x="253.5" y="118.9">1</text>
<text x="188.8" y="120.8">3</text>
<text x="188.8" y="124.7">6</text>
<text x="211.8" y="124.7">2</text>
<text x="257.3" y="125.4" transform="rotate(-90 257.3 125.4)">2</text>
<text x="259.3" y="125.4" transform="rotate(-90 259.3 125.4)">3</text>
<text x="261.2" y="125.4" transform="rotate(-90 261.2 125.4)">4</text>
<text x="263.1" y="125.4" transform="rotate(-90 263.1 125.4)">5</text>
<text x="77.8" y="130.5">4</text>
<text x="77.8" y="128.5">5</text>
<text x="77.8" y="126.6">6</text>
<text x="96.9" y="130.5">3</text>
<text x="96.9" y="128.5">2</text>
<text x="96.9" y="126.6">1</text>
<text x="188.8" y="126.6">4</text>
<text x="211.8" y="126.6">7</text>
<text x="104.3" y="142.6">VCC_1V3_BIAS</text>
<text x="71.1" y="149.8">5</text>
<text x="71.1" y="147.8">6</text>
<text x="90.2" y="149.8">2</text>
<text x="90.2" y="147.8">1</text>
<text x="71.1" y="151.7">4</text>
<text x="90.2" y="151.7">3</text>
<text x="189.8" y="160.4">1</text>
<text x="58.3" y="163.9">VCC_1V3_BIAS</text>
<text x="189.8" y="164.2">3</text>
<text x="212.8" y="162.3">5</text>
<text x="253.5" y="162.3">1</text>
<text x="189.8" y="168.1">6</text>
<text x="189.8" y="170">4</text>
<text x="212.8" y="168.1">2</text>
<text x="212.8" y="170">7</text>
<text x="257.3" y="168.9" transform="rotate(-90 257.3 168.9)">2</text>
<text x="259.3" y="168.9" transform="rotate(-90 259.3 168.9)">3</text>
<text x="261.2" y="168.9" transform="rotate(-90 261.2 168.9)">4</text>
<text x="263.1" y="168.9" transform="rotate(-90 263.1 168.9)">5</text>
<text x="71.1" y="184.5">4</text>
<text x="71.1" y="180.6">6</text>
<text x="96" y="180.6">1</text>
<text x="96" y="182.6">2</text>
<text x="96" y="184.5">3</text>
<text x="137.1" y="180.3">VCC_1V3_BIAS</text>
<text x="150.2" y="184.5">1</text>
<text x="161.6" y="184.5">2</text>
<text x="165.1" y="180.3">VCC_1V3_CAT</text>
<text x="222" y="183.6">Title</text>
<text x="222" y="189.3">Size</text>
<text x="224" y="191.3">B</text>
<text x="229.8" y="189.3">Document Number</text>
<text x="285.7" y="189.3">Rev</text>
<text x="286.7" y="191.3">1.0</text>
<text x="222" y="195.1">Date:</text>
<text x="232.1" y="195.1">Tuesday, June 15, 2021</text>
<text x="260.6" y="195.1">Sheet</text>
<text x="270.3" y="195.1">12</text>
<text x="276.1" y="195.1">of</text>
<text x="281.9" y="195.1">16</text>
</g>
<g font-size="1.7" fill="#000080">
<text x="82.1" y="19.5">U33</text>
<text x="55.1" y="25.3">C147</text>
<text x="61.8" y="25.3">18pF 2% 50V</text>
<text x="192.5" y="27.4">U35</text>
<text x="55.1" y="32">C146</text>
<text x="61.8" y="32">18pF 2% 50V</text>
<text x="228.8" y="31.1">C196</text>
<text x="235.5" y="31.1">1000pF 5% 50V</text>
<text x="254.8" y="30.1">J10</text>
<text x="77.3" y="39.7">T1</text>
<text x="103.3" y="37.8">C188</text>
<text x="103.3" y="39.7">100pF 10% 50V</text>
<text x="245.2" y="40.7">D5</text>
<text x="103.3" y="47.5">C187</text>
<text x="202.7" y="43.6">SKY13335-381LF</text>
<text x="244.2" y="45.5">ESD8472MUT5G</text>
<text x="103.3" y="49.4">100pF 10% 50V</text>
<text x="74.4" y="57.1">U5</text>
<text x="95.6" y="55.2">C193</text>
<text x="95.6" y="57.1">12pF 2% 50V</text>
<text x="104.3" y="64.8">C200</text>
<text x="111" y="64.8">C201</text>
<text x="100.4" y="68.7">10uF/6.3V 12pF 2% 50V</text>
<text x="192.5" y="67.9">U36</text>
<text x="228.8" y="71.6">C197</text>
<text x="235.5" y="71.6">1000pF 5% 50V</text>
<text x="254.8" y="70.6">J12</text>
<text x="42.5" y="73.5">C156</text>
<text x="48.3" y="73.5">10uF/6.3V</text>
<text x="42.5" y="78.3">C155</text>
<text x="49.3" y="78.3">0.1uF</text>
<text x="57" y="83.2">220nH</text>
<text x="57.2" y="79.3">L5</text>
<text x="65.7" y="83.2">220nH</text>
<text x="65.9" y="79.3">L7</text>
<text x="101.4" y="82.2">C150</text>
<text x="246.2" y="81.2">D7</text>
<text x="77.3" y="84.1">T2</text>
<text x="101.4" y="84.1">18pF 2% 50V</text>
<text x="202.7" y="84.1">SKY13335-381LF</text>
<text x="246.2" y="85.1">ESD8472MUT5G</text>
<text x="101.4" y="92.8">C151</text>
<text x="101.4" y="94.7">18pF 2% 50V</text>
<text x="77.3" y="105.4">T3</text>
<text x="103.3" y="103.4">C204</text>
<text x="103.3" y="105.4">100pF 10% 50V</text>
<text x="103.3" y="113.1">C205</text>
<text x="103.3" y="115">100pF 10% 50V</text>
<text x="192.5" y="114.3">U37</text>
<text x="228.8" y="117.9">C198</text>
<text x="235.5" y="117.9">1000pF 5% 50V</text>
<text x="258.7" y="115">J11</text>
<text x="81.1" y="124.7">U39</text>
<text x="54.1" y="130.5">C202</text>
<text x="60.8" y="130.5">18pF 2% 50V</text>
<text x="202.7" y="130.5">SKY13335-381LF</text>
<text x="246.2" y="126.6">D6</text>
<text x="246.2" y="131.4">ESD8472MUT5G</text>
<text x="54.1" y="137.2">C203</text>
<text x="60.8" y="137.2">18pF 2% 50V</text>
<text x="95.6" y="144">C210</text>
<text x="74.4" y="145.9">U40</text>
<text x="95.6" y="145.9">12pF 2% 50V</text>
<text x="104.3" y="153.6">C211</text>
<text x="111" y="153.6">C212</text>
<text x="100.4" y="157.5">10uF/6.3V 12pF 2% 50V</text>
<text x="193.5" y="157.7">U38</text>
<text x="228.8" y="161.4">C199</text>
<text x="235.5" y="161.4">1000pF 5% 50V</text>
<text x="259.7" y="158.5">J13</text>
<text x="42.5" y="166.2">C209</text>
<text x="48.3" y="166.2">10uF/6.3V</text>
<text x="42.5" y="172">C208</text>
<text x="49.3" y="172">0.1uF</text>
<text x="57.2" y="172.9">L10</text>
<text x="65.7" y="172">L11</text>
<text x="203.7" y="173.9">SKY13335-381LF</text>
<text x="246.2" y="169.1">D8</text>
<text x="246.2" y="173.9">ESD8472MUT5G</text>
<text x="57" y="176.8">220nH</text>
<text x="65.7" y="175.8">220nH</text>
<text x="75.3" y="178.7">T4</text>
<text x="101.4" y="176.8">C207</text>
<text x="101.4" y="178.7">18pF 2% 50V</text>
<text x="151.6" y="180.7">B8</text>
<text x="101.4" y="187.4">C206</text>
<text x="101.4" y="189.3">18pF 2% 50V</text>
<text x="151.6" y="190.3">BLM18AG601SN1D</text>
</g>
<g font-size="1.7" fill="#004080">
<text x="82.1" y="22.6">GND3</text>
<text x="93.1" y="22.6">UN</text>
<text x="82.1" y="26.4">BAL2</text>
<text x="82.1" y="24.5">GND2 BIAS/GND</text>
<text x="91.3" y="26.4">BAL1</text>
<text x="192.1" y="31.2">OUT1</text>
<text x="192.1" y="35.1">OUT2</text>
<text x="205.9" y="33.2">RFC</text>
<text x="192.1" y="39">VCTL1</text>
<text x="192.1" y="40.9">VCTL2</text>
<text x="205.6" y="39">GND</text>
<text x="205.9" y="40.9">PAD</text>
<text x="74.4" y="64.1">BAL2</text>
<text x="74.4" y="62.1">GND2 BIAS/GND</text>
<text x="74.4" y="60.2">GND3</text>
<text x="83.6" y="64.1">BAL1</text>
<text x="85.4" y="60.2">UN</text>
<text x="192.1" y="71.8">OUT1</text>
<text x="192.1" y="75.6">OUT2</text>
<text x="205.9" y="73.7">RFC</text>
<text x="192.1" y="79.5">VCTL1</text>
<text x="192.1" y="81.4">VCTL2</text>
<text x="205.6" y="79.5">GND</text>
<text x="205.9" y="81.4">PAD</text>
<text x="192.1" y="118.1">OUT1</text>
<text x="192.1" y="122">OUT2</text>
<text x="192.1" y="125.8">VCTL1</text>
<text x="205.6" y="125.8">GND</text>
<text x="205.9" y="120.1">RFC</text>
<text x="81.1" y="131.6">BAL2</text>
<text x="81.1" y="129.7">GND2 BIAS/GND</text>
<text x="81.1" y="127.8">GND3</text>
<text x="90.3" y="131.6">BAL1</text>
<text x="92.1" y="127.8">UN</text>
<text x="192.1" y="127.8">VCTL2</text>
<text x="205.9" y="127.8">PAD</text>
<text x="74.4" y="149">GND3</text>
<text x="85.4" y="149">UN</text>
<text x="74.4" y="152.9">BAL2</text>
<text x="74.4" y="150.9">GND2 BIAS/GND</text>
<text x="83.6" y="152.9">BAL1</text>
<text x="193.1" y="161.5">OUT1</text>
<text x="193.1" y="165.4">OUT2</text>
<text x="206.9" y="163.5">RFC</text>
<text x="193.1" y="169.3">VCTL1</text>
<text x="193.1" y="171.2">VCTL2</text>
<text x="206.6" y="169.3">GND</text>
<text x="206.9" y="171.2">PAD</text>
</g>
<g font-size="1.7" fill="#f00">
<text x="117.2" y="21.2">RX1A_UNB</text>
<text x="21.7" y="26.4">[11]</text>
<text x="26.7" y="26.4">RX1A_P</text>
<text x="43.9" y="25">RX1A_P</text>
<text x="21.7" y="33.2">[11]</text>
<text x="26.7" y="33.2">RX1A_N</text>
<text x="43.9" y="31.8">RX1A_N</text>
<text x="248.5" y="32">RX1</text>
<text x="43.9" y="41.5">RX1B_P</text>
<text x="139.8" y="38.8">[5]</text>
<text x="139.8" y="40.7">[5]</text>
<text x="143.8" y="38.8">VCRX1_H</text>
<text x="143.8" y="40.7">VCRX1_L</text>
<text x="165.5" y="39.5">VCRX1_V2</text>
<text x="165.5" y="37.6">VCRX1_V1</text>
<text x="21.7" y="42.8">[11]</text>
<text x="21.7" y="46.7">[11]</text>
<text x="26.7" y="42.8">RX1B_P</text>
<text x="26.7" y="46.7">RX1B_N</text>
<text x="43.9" y="45.3">RX1B_N</text>
<text x="117.2" y="45.3">RX1B_UNB</text>
<text x="118.2" y="58.8">TX1A_UNB</text>
<text x="21.5" y="63.9">[11]</text>
<text x="26.5" y="63.9">TX1A_P</text>
<text x="43.9" y="62.7">TX1A_P</text>
<text x="21.5" y="69.7">[11]</text>
<text x="26.5" y="69.7">TX1A_N</text>
<text x="43.9" y="68.5">TX1A_N</text>
<text x="248.5" y="72.6">TX1</text>
<text x="139.8" y="79.3">[5]</text>
<text x="139.8" y="81.2">[5]</text>
<text x="143.8" y="79.3">VCTX1_L</text>
<text x="143.8" y="81.2">VCTX1_H</text>
<text x="165.5" y="80.1">VCTX1_V2</text>
<text x="165.5" y="78.1">VCTX1_V1</text>
<text x="21.5" y="87">[11]</text>
<text x="26.5" y="87">TX1B_P</text>
<text x="42.9" y="85.9">TX1B_P</text>
<text x="42.9" y="89.7">TX1B_N</text>
<text x="117.2" y="89.7">TX1B_UNB</text>
<text x="21.5" y="90.9">[11]</text>
<text x="26.5" y="90.9">TX1B_N</text>
<text x="43.9" y="107.1">RX2B_P</text>
<text x="21.7" y="108.5">[11]</text>
<text x="21.7" y="112.3">[11]</text>
<text x="26.7" y="108.5">RX2B_P</text>
<text x="26.7" y="112.3">RX2B_N</text>
<text x="43.9" y="111">RX2B_N</text>
<text x="121.1" y="111">RX2B_UNB</text>
<text x="248.5" y="118.9">RX2</text>
<text x="139.8" y="125.6">[5]</text>
<text x="143.8" y="125.6">VCRX2_L</text>
<text x="165.5" y="124.5">VCRX2_V1</text>
<text x="20.7" y="131.6">[11]</text>
<text x="25.7" y="131.6">RX2A_P</text>
<text x="42.9" y="130.3">RX2A_P</text>
<text x="121.1" y="126.4">RX2A_UNB</text>
<text x="139.8" y="127.6">[5]</text>
<text x="143.8" y="127.6">VCRX2_H</text>
<text x="165.5" y="126.4">VCRX2_V2</text>
<text x="42.9" y="137">RX2A_N</text>
<text x="20.7" y="138.4">[11]</text>
<text x="25.7" y="138.4">RX2A_N</text>
<text x="117.2" y="147.6">TX2A_UNB</text>
<text x="21.5" y="152.7">[11]</text>
<text x="26.5" y="152.7">TX2A_P</text>
<text x="43.9" y="151.5">TX2A_P</text>
<text x="21.5" y="158.5">[11]</text>
<text x="26.5" y="158.5">TX2A_N</text>
<text x="43.9" y="157.3">TX2A_N</text>
<text x="166.4" y="167.9">VCTX2_V1</text>
<text x="248.5" y="162.3">TX2</text>
<text x="140.8" y="171">[5]</text>
<text x="140.8" y="169.1">[5]</text>
<text x="144.8" y="171">VCTX2_L</text>
<text x="144.8" y="169.1">VCTX2_H</text>
<text x="166.4" y="169.8">VCTX2_V2</text>
<text x="20.5" y="181.6">[11]</text>
<text x="20.5" y="185.5">[11]</text>
<text x="25.5" y="181.6">TX2B_P</text>
<text x="25.5" y="185.5">TX2B_N</text>
<text x="41.9" y="180.4">TX2B_P</text>
<text x="41.9" y="184.3">TX2B_N</text>
<text x="117.2" y="184.3">TX2B_UNB</text>
</g>
<g font-size="1.6" fill="#00f">
<text x="75.9" y="41.4">PRI</text>
<text x="91.4" y="41.4">SEC</text>
<text x="74" y="85.8">PRI</text>
<text x="89.4" y="85.8">SEC</text>
<text x="75.9" y="107">PRI</text>
<text x="91.4" y="107">SEC</text>
<text x="74" y="180.4">PRI</text>
<text x="89.4" y="180.4">SEC</text>
</g>
<g font-size="1.4">
<text x="30.9" y="11.7">5</text>
<text x="88.8" y="11.7">4</text>
<text x="146.7" y="11.7">3</text>
<text x="204.7" y="11.7">2</text>
<text x="262.6" y="11.7">1</text>
<text x=".5" y="36.3">D</text>
<text x="292" y="36.3">D</text>
<text x=".5" y="82.1">C</text>
<text x="292" y="82.1">C</text>
<text x=".5" y="128">B</text>
<text x="292" y="128">B</text>
<text x=".5" y="173.8">A</text>
<text x="292" y="173.8">A</text>
<text x="30.9" y="197">5</text>
<text x="88.8" y="197">4</text>
<text x="146.7" y="197">3</text>
<text x="204.7" y="197">2</text>
<text x="262.6" y="197">1</text>
</g>
</svg>
